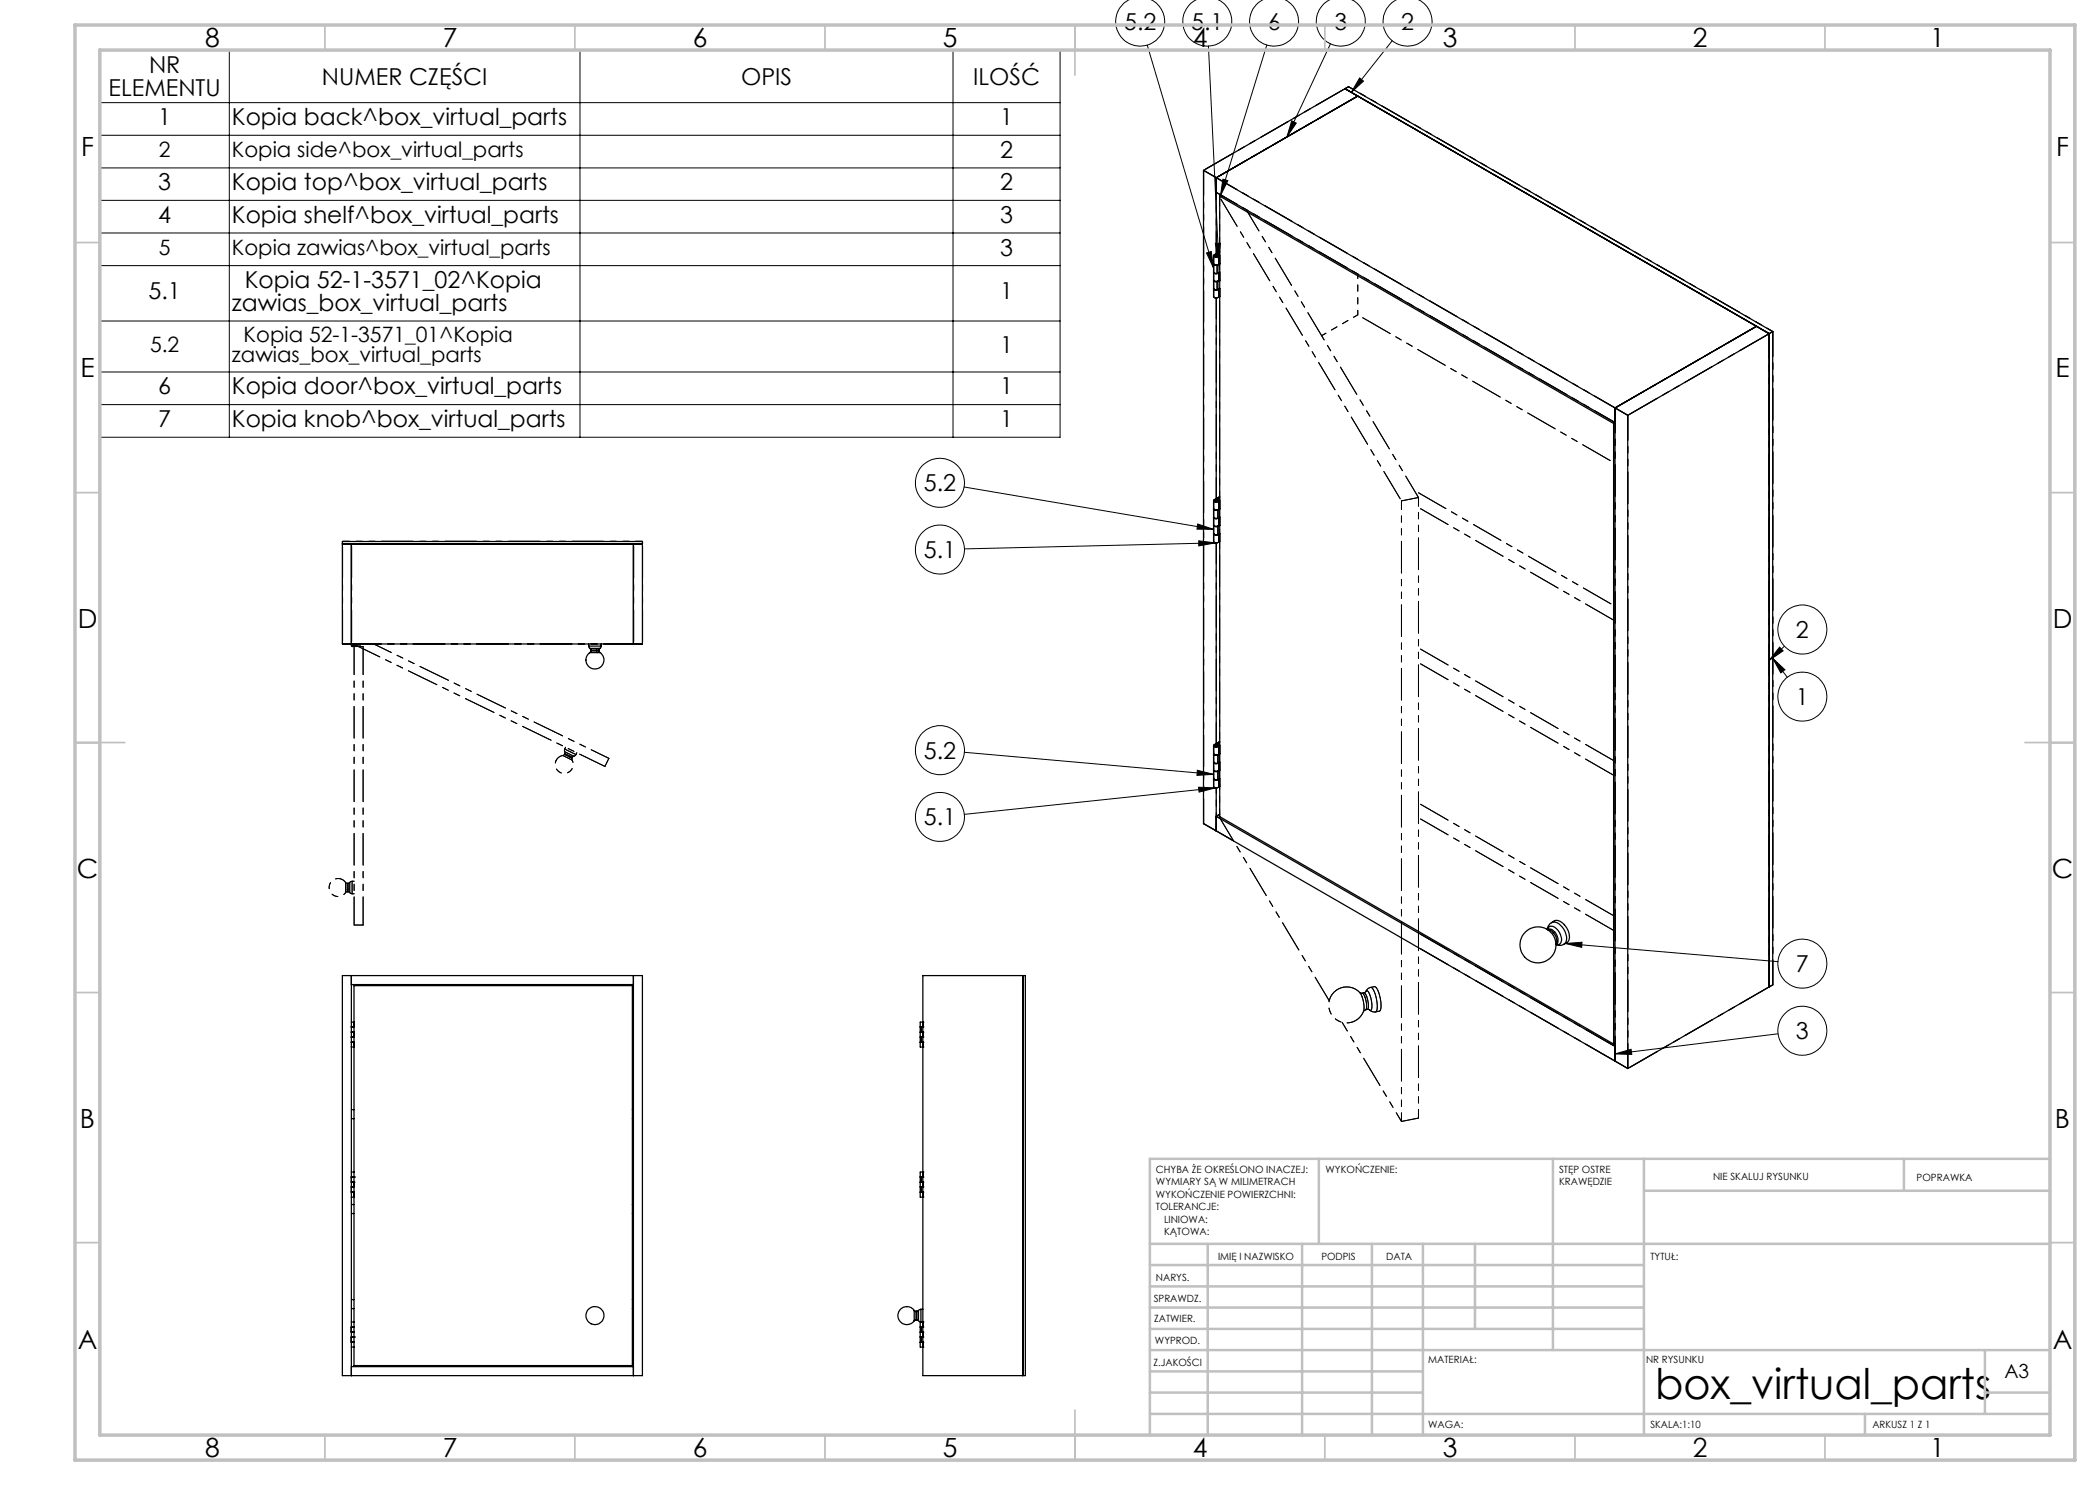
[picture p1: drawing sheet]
<svg xmlns="http://www.w3.org/2000/svg" width="420mm" height="297mm" viewBox="0 0 420 297" stroke-linecap="round" stroke-linejoin="round" font-family="sans-serif">
<g fill="none" stroke="#000" stroke-width=".2">
<path d="M230.2 -.1a4.9 4.9 0 0 1 1.6 7.5 4.9 4.9 0 0 1-7.6 0 4.9 4.9 0 0 1 1.6-7.5M243.6 -.1a4.9 4.9 0 0 1 1.7 7.5 4.9 4.9 0 0 1-7.7 0 4.9 4.9 0 0 1 1.6-7.5M257 -.1a4.9 4.9 0 0 1 1.6 7.5 4.9 4.9 0 0 1-7.6 0 4.9 4.9 0 0 1 1.6-7.5M270.3 -.1a4.9 4.9 0 0 1 1.7 7.5 4.9 4.9 0 0 1-7.7 0 4.9 4.9 0 0 1 1.6-7.5M283.7 -.1a4.9 4.9 0 0 1 1.6 7.5 4.9 4.9 0 0 1-7.6 0 4.9 4.9 0 0 1 1.6-7.5M20 10h192v77.5h-192zM45.9 10v77.5M116 10v77.5M190.6 10v77.5M229.4 9l13.3 44.6M241.7 9.2l2 42.8M253.4 9l-9.3 30.2"/>
<path d="M266.1 8.7l-8.7 18.7M271.9 15.6l.8 .6-2.4 2.3zM278.4 8.1l-8.1 10.4M20 27.1h192M20 33.6h192M20 20.5h192M244.6 35.8l1 .3-1.5 3.1zM258.3 24.2l1 .4-1.9 2.8zM20 40.1h192M20 46.6h192M20 53.1h192M241.3 50.6l1-.3 .4 3.3z"/>
<path d="M243.1 48.7l1-.1-.4 3.4zM20 64.2h192M20 74.4h192M20 80.9h192M192.8 97.4l49.9 8.5M239.5 104.8l3.2 1.1-3.3-.1zM239.7 108.2l3.4 .4-3.4 .6zM243.1 108.6l-50.2 1.2M354.5 131.7l2.5 2.2-.8 .7zM354.5 131.7l3 3.8M355.9 129.4l.7 .8-2.8 1.9zM356.9 129.3l-3.1 2.8"/>
<path d="M192.9 150.5l49.8 4.4M239.5 154.1l3.2 .8-3.3 .2zM239.7 157.4l3.4 .2-3.3 .8zM243.1 157.6l-50.2 5.3M313.1 188.7l3.3-.2-.1 1zM313.1 188.7l42.5 3.6M323 210.8l3.2-.9 .2 1zM355.6 206.8l-32.6 4"/>
<circle cx="188" cy="96.6" r="4.9"/>
<circle cx="188" cy="109.9" r="4.9"/>
<circle cx="360.5" cy="125.9" r="4.9"/>
<circle cx="360.5" cy="139.3" r="4.9"/>
<circle cx="188" cy="150" r="4.9"/>
<circle cx="188" cy="163.4" r="4.9"/>
<circle cx="360.5" cy="192.7" r="4.9"/>
<circle cx="360.5" cy="206.2" r="4.9"/>
</g>
<g fill="none" stroke="#c0c0c0" stroke-width=".35">
<path d="M65 5v5M115 5v5M165 5v5M215 5v10M265 5v5M315 5v5M365 5v5M15 48.5h5M410 48.5h5M15 98.5h5M410 98.5h5M15 148.5h10"/>
<path d="M405 148.5h10M15 198.5h5M410 198.5h5M15 248.5h5M410 248.5h5M65 287v5M115 287v5M165 287v5M215 282v10M265 287v5M315 287v5M365 287v5"/>
</g>
<g fill="none" stroke="#c0c0c0" stroke-width=".5">
<path d="M263.8 231.8v17M310.6 231.8v38.2M328.8 231.8v55.2M328.8 238.2h81.2M380.8 231.8v6.4M410 231.8h-180v55.2M230 248.8h180M230 257.3h98.8M230 253h98.8M241.5 248.8v38.2M260.4 248.8v38.2M274.4 248.8v38.2"/>
<path d="M284.6 248.8v38.2M295 248.8v17M230 265.8h98.8M230 261.5h98.8M230 278.5h54.6M230 274.3h54.6M230 270h180M397 278.5h13M397 270v12.8M230 282.8h180M373 282.8v4.2"/>
</g>
<path d="M15 5h400v287h-400zM20 10h390v277h-390z" fill="none" stroke="#c0c0c0" stroke-width=".7"/>
<path d="M241.3 50.6l1-.3 .4 3.3zM244.6 35.8l1 .3-1.5 3.1zM355.9 129.4l.7 .8-2.8 1.9zM354.5 131.7l2.5 2.2-.8 .7zM313.1 188.7l3.3-.2-.1 1zM323 210.8l3.2-.9 .2 1zM239.7 108.2l3.4 .4-3.4 .6zM271.9 15.6l.8 .6-2.4 2.3zM258.3 24.2l1 .4-1.9 2.8zM239.7 157.4l3.4 .2-3.3 .8zM243.1 48.7l1-.1-.4 3.4zM239.5 154.1l3.2 .8-3.3 .2zM239.5 104.8l3.2 1.1-3.3-.1z" fill="#000"/>
<g fill="none" stroke="#000" stroke-width=".25">
<path d="M269 17.7l2.5 1.5-28.3 16.4M269 17.7l84.8 49M269 17.7l-28.3 16.4M269 17.7l.7-.3 84.8 48.9M240.7 34.1l2.5 1.5M240.7 34.1v130.6l2.5 1.5M243.2 38.5l79.8 46-.3 .2M243.2 35.6v15.1M243.2 35.6l79.8 46M243.9 39.2v124.1l78.8 45.5M243.9 39.2l78.8 45.5M244.2 39l-.3 .2"/>
<path d="M242.7 52.8l.3 .3 .6-.1M242.7 56.1l.3 .2h.6M242.7 52.7a.58 .58 0 0 0 1 0M242.7 56a.6 .6 0 0 0 1 0M242.7 52.8v6.5a.6 .6 0 0 0 1 0v-1.5M242.7 51.1v1.6M243 51.1a.27 .27 0 0 1 .3-.1 .27 .27 0 0 1 .2 .3h-.5zM243.2 59.6v40.1M243.6 53v1.6M243.6 56.3v1.6M243.7 54.6l-.6 .1-.4-.3 .2 .2h.7M243.7 57.8a.61 .61 0 0 1-1-.1l.5 .3 .4-.1"/>
<path d="M243.7 51.1v1.6M243.7 54.5v1.5M243.8 51.1v1.6M243.8 54.5v1.4M243.8 57.7v1.5l.1 .1M243.8 55.9l.1 .2-.3 .2M243.8 52.7l.1 .1-.3 .2M243.8 51.1h.1M243.8 52.7h-.1M243.8 55.9l-.1 .1M243.8 58.7l-.1 .1M243.9 50.3l-1.2 .7a.46 .46 0 0 0 .5 .5 .46 .46 0 0 0 .5-.5l-.4-.1v.1l.2 .1a.25 .25 0 0 1-.3 .2 .25 .25 0 0 1-.2-.3"/>
<path d="M243.9 57.7l-.3 .2M243.9 54.4l-.3 .2M243.9 51l-.1 .1M243.9 50.5l-.9 .5M353.8 66.7l-2.5-1.4-28.3 16.3M353.8 66.7l-28.3 16.4M353.8 66.7v130.7M354.5 66.3v130.7l-.7 .4M354.5 66.3l-.7 .4M243.9 99.3l-1.2 .7a.51 .51 0 0 0 .5 .5 .51 .51 0 0 0 .5-.4l-.4-.2 .1 .1a.25 .25 0 0 1-.2 .4 .25 .25 0 0 1-.2-.3v-.1M243.9 100h-.1M243.9 99.5l-.9 .5"/>
<path d="M322.7 84.7v124.1M323 81.6v130.6M323 81.6l2.5 1.5M325.5 83.1v130.6M68.5 108.3h60v20.5h-60zM68.5 108.8h60M70.3 108.8v20.3a.26 .26 0 0 0 .3 .3 .26 .26 0 0 0 .2-.4 .26 .26 0 0 0-.4-.1M126.7 108.8v20M242.7 100.2v8.1a.6 .6 0 0 0 1 0v-1.5M243 100l.5 .1a.25 .25 0 0 1-.3 .2 .25 .25 0 0 1-.2-.3zM243.2 108.6v40.1M243.6 102v1.6"/>
<path d="M243.6 105.3v1.6M243.7 103.6a.59 .59 0 0 1-1-.2l.5 .3 .4-.1M243.7 106.8a.59 .59 0 0 1-1-.1l.3 .3 .6-.1M243.7 101.7a.6 .6 0 0 1-1 0l.3 .4 .6-.1M243.7 105a.6 .6 0 0 1-1 0l.2 .3h.7M243.7 100.2v1.5M243.7 103.5v1.5M243.8 100v1.7M243.8 103.5v1.4M243.8 106.7v1.5l.1 .1M243.8 104.9l.1 .2-.3 .2M243.8 101.7l.1 .1-.3 .2"/>
<path d="M243.8 100l.1 .2M243.8 101.7h-.1M243.8 104.9l-.1 .1M243.8 107.7l-.1 .1M243.9 106.7l-.3 .2M243.9 103.4l-.3 .2M70.4 128.8v.3M70.4 128.9h.1M70.4 128.9a.16 .16 0 0 1 .3 .1 .15 .15 0 0 1 0 .2 .15 .15 0 0 1-.3 0v-.1M70.7 128.8v.1M70.8 128.8v.3M117.7 129.2l.3 .5"/>
<path d="M117.7 129.2h2.5M117.7 128.8v.4M118 130.5a1.79 1.79 0 0 0-.3 2.7 1.79 1.79 0 0 0 2.6 0 1.79 1.79 0 0 0-.3-2.7M118 129.7l.1 .3M118 130.5h2M118 129.7h2M118.1 130.2l-.1 .3M118.1 130.2h1.7M118.1 130h1.7M118.1 130v.2M119.8 130.2l.2 .3M119.8 130v.2"/>
<path d="M120 129.7l-.2 .3M120.2 129.2l-.2 .5M120.2 128.8v.4M242.7 149.2v3.2l.3 .3 .6-.1M243 149l.5 .1a.25 .25 0 0 1-.3 .2 .25 .25 0 0 1-.2-.3zM243.2 157.6v8.6M243.6 151v1.6M243.6 154.3v1.6M243.7 155.8l-.2 .2h-.4l-.4-.3 .3 .3 .6-.1M243.7 152.5a.61 .61 0 0 1-1-.1v4.9a.57 .57 0 0 0 .5 .3 .57 .57 0 0 0 .5-.3v-1.5M243.7 150.7a.6 .6 0 0 1-1 0l.3 .4 .6-.1M243.7 154a.6 .6 0 0 1-1 0l.3 .3h.6"/>
<path d="M243.7 149.2v1.5M243.7 152.5v1.5M243.8 153.9l.1 .1-.3 .3M243.8 150.7l.1 .1-.3 .2M243.8 149l.1 .1M243.8 149v1.7M243.8 152.5v1.4M243.8 155.7v1.5l.1 .1M243.8 150.7h-.1M243.8 153.9l-.1 .1M243.8 156.7l-.1 .1M243.9 148.3l-1.2 .7a.46 .46 0 0 0 .5 .4 .46 .46 0 0 0 .5-.4l-.4-.1 .2 .2a.25 .25 0 0 1-.3 .2 .25 .25 0 0 1-.2-.3"/>
<path d="M243.9 155.7l-.3 .2M243.9 152.4l-.3 .2M243.9 149h-.1M243.9 148.5l-.9 .5M243.2 166.2l79.8 46M243.9 162.8l-.7 .5 79.8 46M68.5 195.1h60v80h-60zM70.3 195.1v80M70.3 196.9h56.4M70.8 197.1h55.7v76h-55.7zM126.7 195.1v80M184.6 195.1h20.5v80h-20.5z"/>
<path d="M204.6 195.1v80M309.6 185.9h.1M309.6 185.9a2.21 2.21 0 0 1 1.6 2.9M309.6 185.9h-.1a.88 .88 0 0 1 .7-.7 .88 .88 0 0 1 .9 .4 2.81 2.81 0 0 1 1 3l-.3 .3h-.6l.1-.1M309.6 185.9a1.93 1.93 0 0 1 2 2v.6l-.3 .3M310.3 184.5l-.7 .7-.1 .7M310.3 184.5a1.62 1.62 0 0 1 2.6 .5 2.94 2.94 0 0 1 .7 3.3l-.8 .5M310.3 184.5a1.8 1.8 0 0 1 2.2 .9 2.72 2.72 0 0 1 .4 3.3l-.1 .1M312.8 188.8l-.8 .3-.9-.2M353.8 197.4l-28.3 16.3M70.3 206.4h.5M70.3 208.4h.5"/>
<path d="M70.3 207.4h.5M70.3 204.4h.5M70.3 208.5h.5M70.3 209.4h.5M70.3 205.4h.5zM70.4 205.4h.1M70.4 206.4h.1M70.4 207.4h.1M70.4 208.4v.1M70.7 205.4h.1M70.7 206.4h.1M70.7 207.4h.1"/>
<path d="M70.7 208.4v.1M184 208.4h.3M184 207.4h.3M184 206.4h.3M184 208.5h.6M184 206.4h.6M184 207.4h.6M184.1 205.4h.1M184.1 206.4h.1M184.1 207.4h.1M184.1 208.4v.1M184.3 205.4v1"/>
<path d="M184.3 207.4v1M184.3 208.4h.3M184.3 207.4h.3M184.3 206.4h.3M184.3 205.4h.3M184.5 205.4h.1M184.5 206.4h.1M184.5 207.4h.1M184.5 208.4v.1M184.6 205.4h-.6h.3M184.6 204.4h-.6v5h.6M184.6 208.5h.1"/>
<path d="M184.6 206.4h.1M184.6 205.4h.1M184.6 207.4h.1M184.6 209.4h.1M184.6 204.4h.1M323 208.7l-.3 .1M323 212.2l2.5 1.5M70.3 236.4h.5M70.3 235.4h.5M70.3 238.4h.5M70.3 239.4h.5M70.3 234.4h.5"/>
<path d="M70.3 235.4h.1M70.3 236.4h.1M70.3 223.7h.5M70.3 221.9h.5M70.3 237.4h.5zM70.4 236.4h.1M70.4 235.4h.1M70.4 237.4h.1M70.4 238.4h.1M70.7 235.4h.1M70.7 236.4h.1M70.7 237.4h.1"/>
<path d="M70.7 238.4h.1M70.8 235.4h.1M70.8 236.4h.1M126.5 223.7h.2M126.5 221.9h.2M184 238.4h.3M184 238.4h.6M184.1 236.4h.1M184.1 235.4h.1M184.1 237.4h.1M184.1 238.4h.1M184.3 235.4h-.3h.6"/>
<path d="M184.3 236.4h-.3h.6M184.3 235.4v1M184.3 237.4v1M184.3 238.4h.3M184.3 237.4h.3M184.3 236.4h.3M184.3 235.4h.3M184.5 235.4h.1M184.5 236.4h.1M184.5 237.4h.1M184.5 238.4h.1M184.6 237.4h-.6h.3"/>
<path d="M184.6 234.4h-.6v5h.6M184.6 236.4h.1M184.6 235.4h.1M184.6 238.4h.1M184.6 237.4h.1M184.6 239.4h.1M184.6 234.4h.1M70.3 242.7h.5M70.3 240.9h.5M70.3 259.9h.5M126.5 242.7h.2M126.5 240.9h.2"/>
<path d="M126.5 259.9h.2M70.3 266.4h.5M70.3 265.4h.5M70.3 268.4h.5zM70.3 267.4h.5zM70.3 264.4h.5M70.3 269.4h.5M70.3 261.7h.5M70.3 273.3h56.4M70.4 267.4h.1M70.4 265.4h.1M70.4 266.4h.1"/>
<path d="M70.4 268.4v.1M70.7 267.4h.1M70.7 265.4h.1M70.7 266.4h.1M70.7 268.4v.1M70.8 267.4h.1M126.5 261.7h.2M182.8 262.1a1.79 1.79 0 0 0-2.6-.3 1.79 1.79 0 0 0 0 2.7 1.79 1.79 0 0 0 2.6-.3M182.8 262.1l.4 .2M182.8 262.1v2.1M183.2 264l-.4 .2M183.2 262.3v1.7"/>
<path d="M183.2 262.3h.2M183.2 264h.2M183.4 264l.3 .1M183.4 262.3v1.7M183.7 264.1l.5 .3M183.7 262.1l-.3 .2M183.7 262.1v2M184 266.4h.3M184 265.4h.3M184 266.4h.6M184 265.4h.6M184.1 267.4h.1"/>
<path d="M184.1 265.4h.1M184.1 266.4h.1M184.1 268.4v.1M184.2 261.9l-.5 .2M184.2 261.9v2.5M184.2 261.9h.4M184.2 264.4h.4M184.3 267.4h-.3h.6M184.3 268.4h-.3l.6 .1M184.3 268.4h.3M184.3 265.4v1M184.3 267.4v1"/>
<path d="M184.3 267.4h.3M184.3 266.4h.3M184.3 265.4h.3M184.5 267.4h.1M184.5 265.4h.1M184.5 266.4h.1M184.5 268.4v.1M184.6 264.4h-.6v5h.6M184.6 267.4h.1M184.6 268.5h.1M184.6 265.4h.1M184.6 266.4h.1"/>
<path d="M184.6 264.4h.1M184.6 269.4h.1"/>
<circle cx="70.5" cy="129.1" r=".15"/>
<circle cx="307.6" cy="189" r="3.6"/>
<circle cx="119" cy="263.1" r="1.8"/>
</g>
<g fill="none" stroke="#000" stroke-width=".2" stroke-dasharray="6.3 1.3 1.3 1.3 1.3 1.3">
<path d="M269 17.7l.7-.4M271.6 19.2l-2.6-1.5M243.3 35.5v3M243.3 35.5l-2.6-1.4M243.9 39.4l.7-.1M242.7 52.8v1.6M242.7 56v1.7M242.7 51.1v1.6M242.7 54.5v1.5M242.7 57.7v1.6M242.7 54.4l.3 .3h.4M242.7 57.7l.3 .2h.4"/>
<path d="M242.7 52.7a.57 .57 0 0 0 1 0M242.7 56a.57 .57 0 0 0 1 0M242.9 50.9l1-.6M243 51l.9-.5M243.1 51h.4a.22 .22 0 0 1-.3 .3 .22 .22 0 0 1-.2-.3h.1M243.3 51l.2 .1a.24 .24 0 0 1-.3 .2 .24 .24 0 0 1-.2-.3M243.3 51l.1-.1M243.4 50.9l.3 .1a.45 .45 0 0 1-.5 .4 .45 .45 0 0 1-.4-.4l.1-.1M243.4 56.3v1.6M243.4 56.3l.5-.1M243.4 53v1.7M243.4 53l.5-.1"/>
<path d="M243.4 53h-.4l-.3-.2M243.4 56.3h-.4l-.3-.3M243.6 54.6l-.5 .1-.4-.3M243.6 57.9l-.5 .1-.4-.3M243.7 52.8h.1M243.7 52.8v.1M243.7 56.1h.1M243.7 56v.1M243.7 52.9v-.1M243.7 56.1v-.1M243.7 52.7v-1.6M243.7 56v-1.4"/>
<path d="M243.7 59.3v-1.4M243.7 58.8l.1-.1M243.7 59.3a.58 .58 0 0 1-1 0M243.8 51.2h.1M243.8 51.2l.1 .1M243.8 51.2v1.6M243.8 52.8l-.1 .1M243.8 54.6v1.5M243.8 56.1h-.1M243.8 57.9v1.5M243.9 59.5v-1.7M243.9 57.8l-.5 .1"/>
<path d="M243.9 56.2v-1.6M243.9 54.6l-.5 .1M243.9 52.9v-1.6M243.9 52.9l-.1-.1M243.9 56.2l-.1-.1M243.9 59.5l-.1-.1M353.9 66.7l-2.6-1.5M353.9 66.7l.7-.4M242.9 99.9l1-.6M243.3 100l.2 .1a.24 .24 0 0 1-.3 .2 .24 .24 0 0 1-.2-.3M243.3 100l.1-.1M243.4 99.9l.3 .1a.45 .45 0 0 1-.5 .4 .45 .45 0 0 1-.4-.4l.1-.1"/>
<path d="M323 81.6v2.9M325.6 83l-2.6-1.4M68.5 108.8v-.5M70.3 108.8h-1.8M128.5 108.8h-1.8M128.5 108.8v-.5M242.7 101.8v1.6M242.7 105v1.7M242.7 100.1v1.6M242.7 103.4v1.6M242.7 106.7v1.6M242.7 103.4l.3 .3 .6-.1"/>
<path d="M242.7 106.7l.3 .2h.6M242.7 101.7a.57 .57 0 0 0 1 0M242.7 105a.57 .57 0 0 0 1 0M243 100l.5 .1a.25 .25 0 0 1-.3 .2 .25 .25 0 0 1-.2-.3M243 100l.9-.5M243.6 105.2v1.7M243.6 105.2l.3-.1M243.6 102v1.6M243.6 102l.3-.2M243.6 102h-.6l-.3-.3M243.6 105.2l-.6 .1-.3-.3M243.7 103.5a.58 .58 0 0 1-1-.1"/>
<path d="M243.7 106.8a.58 .58 0 0 1-1-.1M243.7 101.7v-1.6M243.7 105v-1.5M243.7 108.3v-1.5M243.7 107.8l.1-.1M243.7 108.3a.58 .58 0 0 1-1 0M243.8 100l.1 .1M243.8 100v1.7M243.8 100h.1M243.8 101.7h-.1M243.8 103.5v1.4M243.8 104.9l-.1 .1"/>
<path d="M243.8 106.7v1.5M243.9 106.7l-.3 .2M243.9 103.4l-.3 .2M243.9 101.7h-.1M243.9 105l-.1-.1M243.9 108.2h-.1M280.3 100.2l3.4-.7M70.3 129.1v-.3M70.3 128.8h-1.8M70.4 128.9v-.1M70.4 129.1v-.3M70.4 129h.3a.15 .15 0 0 1-.1 .2 .15 .15 0 0 1-.2-.1v-.1"/>
<path d="M70.4 128.8a.25 .25 0 0 1 .4 .2 .25 .25 0 0 1-.2 .3 .25 .25 0 0 1-.3-.2M70.5 128.9a.15 .15 0 0 1 .2 .1 .15 .15 0 0 1-.1 .2l-.2-.1M70.5 128.9l-.1-.1M70.6 128.9a.15 .15 0 0 1 .1 .2 .15 .15 0 0 1-.3 0 .15 .15 0 0 1 .1-.2h.1M70.6 129.3h.2M70.7 128.8v.1M70.8 129.2l.1-.3M70.8 129.1v-.3M70.8 128.9v-.1M70.8 128.9l.1-.1M70.8 128.9h.1M70.8 129.3h1.8"/>
<path d="M70.8 129.2v.1M70.8 129.2h1.3M70.8 129.2h.1M70.9 128.9l.1-.1M72.1 129.2v.1M128.5 128.8h-1.8M112.6 151.1a1.8 1.8 0 0 0-1.4 1M112.6 151.1l1.3 .6M112.9 150.9l-.3 .2M112.9 150.9l1.1 .5M112.9 149.8v.6M112.9 149.8l2.3 1.1"/>
<path d="M112.9 150.4l.1 .3M113 150.7l-.1 .2M113 150.7l1 .5M113.1 149.5l-.2 .3M113.9 151.7l.5 .3M114 151.4l.4 .2M114 151.2l.5 .3M114.4 151.6l.1-.1M114.4 152v-.4M114.5 151.5l.3-.3M114.8 151.2l.4-.3M114.8 151.2l-1.9-.8"/>
<path d="M115.2 150.9l.2-.3M121 153.3l.8-1.6M242.7 150.8v1.6M242.7 154v1.7M242.7 149.1v1.6M242.7 152.4v1.6M242.7 155.7v1.6M242.7 152.4l.3 .3 .6-.1M242.7 155.7l.3 .2h.6M242.7 150.7a.57 .57 0 0 0 1 0M242.7 154a.57 .57 0 0 0 1 0M242.9 148.9l1-.6"/>
<path d="M243 149l.5 .1a.25 .25 0 0 1-.3 .2 .25 .25 0 0 1-.2-.3M243 149l.9-.5M243.3 149h.2a.24 .24 0 0 1-.3 .3 .24 .24 0 0 1-.2-.3M243.3 149l.1-.1M243.4 148.9l.3 .1a.45 .45 0 0 1-.5 .4 .45 .45 0 0 1-.4-.4l.1-.1M243.6 154.2v1.7M243.6 154.2l.3-.2M243.6 151v1.6M243.6 151l.3-.2M243.6 151h-.6l-.3-.3M243.6 154.2l-.6 .1-.3-.3M243.7 152.5a.58 .58 0 0 1-1-.1"/>
<path d="M243.7 155.8a.58 .58 0 0 1-1-.1M243.7 150.7v-1.6M243.7 154v-1.5M243.7 157.3v-1.5M243.7 156.8l.1-.1M243.7 157.3a.58 .58 0 0 1-1 0M243.8 149l.1 .1M243.8 149v1.7M243.8 149h.1M243.8 150.7h-.1M243.8 152.5v1.4M243.8 153.9l-.1 .1"/>
<path d="M243.8 155.7v1.5M243.9 155.7l-.3 .2M243.9 152.4l-.3 .2M243.9 150.7h-.1M243.9 154l-.1-.1M243.9 157.2h-.1M69.1 176.5a1.8 1.8 0 0 0-1.5-.8M69.1 178.5l.3-.1M69.1 177.9v.6M69.1 176.5v1.4M69.4 176.7l-.3-.2M69.4 178.4h.2"/>
<path d="M69.4 177.9v.5M69.4 176.7v1.2M69.6 178.4l.3 .1M69.6 176.7h-.2M69.6 177.9v.5M69.6 176.7v1.2M69.9 178.5l.5 .3M69.9 176.5l-.3 .2M69.9 178.5v-2M70.4 178.8h.4M70.4 176.3l-.5 .2M70.4 176.3v2.5"/>
<path d="M70.8 176.3h-.4M243.3 163.2l.7 .5M243.3 163.2v3M243.3 166.2l3.4 2M243.3 166.2l-2.6-1.5M243.9 162.9l-.6 .3M70.8 185h1.8M272 198.5a3.6 3.6 0 0 0-3.4-1M272 198.5l.4 .9M272.4 199.4a5.6 5.6 0 0 1 .3 2.8M272.4 198.6l-.4-.1M272.4 198.6l.3 .2 .3 .6"/>
<path d="M272.8 198.6h-.4M272.8 198.6l.2 .1 .4 .7M273 199.4a2.98 2.98 0 0 1 .1 2.6M273.2 198.3l-.4 .3M273.4 199.4a2.98 2.98 0 0 1 .1 2.5M274.1 197.5a3.2 3.2 0 0 1 1.2 2.6 2.72 2.72 0 0 1-.2 2.3M274.2 197.5l-.6 .3-.4 .5M274.9 197.3l-.8 .2M274.9 197.3l.4 .3 .4 .9M275.7 198.5a5.8 5.8 0 0 1 .3 3.7h-.1M353.9 197.4l.7-.4M272.7 202.2l.4-.2"/>
<path d="M272.7 202.2h.1M273.1 202l.4-.1M273.5 201.9l.4 .1M273.9 202l.6 .4h.6M273.9 202l.3 .1a4.4 4.4 0 0 0-.7-3.9l-.3 .1M275.1 202.4l.8-.2M323 209.3v2.9M325.6 213.7l-2.6-1.5M280.3 224.3l3.4-.7"/>
</g>
<path d="M111.2 152.1a1.8 1.8 0 0 0 1.7 2.6 1.8 1.8 0 0 0 1.5-2.7M67.6 175.7a1.8 1.8 0 0 0-1.6 2.6 1.8 1.8 0 0 0 3.1 .2" fill="none" stroke="#000" stroke-width=".2" stroke-dasharray="6.3 1.3 1.3 1.3 1.3 1.3" stroke-dashoffset="5.8"/>
<path d="M70.8 129.3v55.7M70.9 128.9l50.1 24.4M72.6 129.3v55.7" fill="none" stroke="#000" stroke-width=".2" stroke-dasharray="6.3 1.3 1.3 1.3 1.3 1.3" stroke-dashoffset=".7"/>
<path d="M126.7 108.8h-56.4M70.3 128.8h56.4" fill="none" stroke="#000" stroke-width=".2" stroke-dasharray="6.3 1.3 1.3 1.3 1.3 1.3" stroke-dashoffset=".4"/>
<g fill="none" stroke="#000" stroke-width=".2" stroke-dasharray="6.3 1.3 1.3 1.3 1.3 1.3" stroke-dashoffset="-.5">
<path d="M269 17.7l-28.3 16.4M271.6 19.2l-28.3 16.3M243.9 39.4l36.4 60.8M351.3 65.2l-28.3 16.4M353.9 66.7l-28.3 16.3M323 81.6l28.3-16.4M68.5 108.8v20M70.3 108.8v20M126.7 108.8v20M128.5 108.8v20M283.7 101.5l39.3 22.7M126.7 128.8v-20"/>
<path d="M283.7 129.6l39.3 22.7M283.7 132.5l39.3 22.7M283.7 160.6l39.3 22.7M283.7 163.6l39.3 22.7M283.7 186.6l39.3 22.7M283.7 189.5l39.3 22.7M325.6 213.7l28.3-16.3"/>
</g>
<path d="M128.5 108.8h-60M128.5 108.3h-60" fill="none" stroke="#000" stroke-width=".2" stroke-dasharray="6.3 1.3 1.3 1.3 1.3 1.3" stroke-dashoffset="4.9"/>
<path d="M74.7 128.8l47.1 22.9" fill="none" stroke="#000" stroke-width=".2" stroke-dasharray="6.3 1.3 1.3 1.3 1.3 1.3" stroke-dashoffset="2.4"/>
<path d="M268.6 197.5a3.6 3.6 0 0 0-2 5.8 3.6 3.6 0 0 0 6.1-1.1" fill="none" stroke="#000" stroke-width=".2" stroke-dasharray="6.3 1.3 1.3 1.3 1.3 1.3" stroke-dashoffset="2"/>
<path d="M240.7 34.1v130.6M249.2 41.9l34.5 57.6M323 81.6v130.6M325.6 83v130.7M353.9 197.4v-130.7M354.6 197v-130.7" fill="none" stroke="#000" stroke-width=".2" stroke-dasharray="6.3 1.3 1.3 1.3 1.3 1.3" stroke-dashoffset="1.4"/>
<path d="M243.9 39.4v124.1M283.7 99.5v124.1M280.3 100.2v124.1" fill="none" stroke="#000" stroke-width=".2" stroke-dasharray="6.3 1.3 1.3 1.3 1.3 1.3" stroke-dashoffset="4.6"/>
<path d="M243.9 163.5l21.9 36.6" fill="none" stroke="#000" stroke-width=".2" stroke-dasharray="6.3 1.3 1.3 1.3 1.3 1.3" stroke-dashoffset=".9"/>
<path d="M268.4 204.5l11.9 19.8" fill="none" stroke="#000" stroke-width=".2" stroke-dasharray="6.3 1.3 1.3 1.3 1.3 1.3" stroke-dashoffset="4.3"/>
<path d="M282.8 98.1l40.2 23.2" fill="none" stroke="#000" stroke-width=".2" stroke-dasharray="6.3 1.3 1.3 1.3 1.3 1.3" stroke-dashoffset="-1"/>
<path d="M271.6 63l-7.3 4.1M271.6 63v-8.2" fill="none" stroke="#000" stroke-width=".2" stroke-dasharray="6.3 1.3 1.3 1.3 1.3 1.3" stroke-dashoffset="5.4"/>
<path d="M323 92.7l-51.4-29.7" fill="none" stroke="#000" stroke-width=".2" stroke-dasharray="6.3 1.3 1.3 1.3 1.3 1.3" stroke-dashoffset="-1.1"/>
<path d="M243.3 35.5l79.7 46.1M243.3 38.5l79.7 46M351.3 65.2l-79.7-46" fill="none" stroke="#000" stroke-width=".2" stroke-dasharray="6.3 1.3 1.3 1.3 1.3 1.3" stroke-dashoffset="1.6"/>
<path d="M243.3 35.5v15.2" fill="none" stroke="#000" stroke-width=".2" stroke-dasharray="6.3 1.3 1.3 1.3 1.3 1.3" stroke-dashoffset="1.9"/>
<path d="M243.3 59.6v40.1M243.3 108.6v40.1" fill="none" stroke="#000" stroke-width=".2" stroke-dasharray="6.3 1.3 1.3 1.3 1.3 1.3" stroke-dashoffset="2.2"/>
<path d="M243.3 157.6v8.6" fill="none" stroke="#000" stroke-width=".2" stroke-dasharray="6.3 1.3 1.3 1.3 1.3 1.3" stroke-dashoffset="5.2"/>
<path d="M353.9 66.7l-84.9-49M354.6 66.3l-84.9-49" fill="none" stroke="#000" stroke-width=".2" stroke-dasharray="6.3 1.3 1.3 1.3 1.3 1.3" stroke-dashoffset="5"/>
<text font-size="8.5" x="331" y="279.7">box_virtual_parts</text>
<g font-size="5.3">
<text x="41" y="9.5">8</text>
<text x="88.5" y="9.5">7</text>
<text x="138.5" y="9.5">6</text>
<text x="188.5" y="9.5">5</text>
<text x="238.5" y="9.5">4</text>
<text x="288.5" y="9.5">3</text>
<text x="338.5" y="9.5">2</text>
<text x="386" y="9.5">1</text>
<text x="16.2" y="31.3">F</text>
<text x="411.2" y="31.3">F</text>
<text x="16.1" y="75.5">E</text>
<text x="411.1" y="75.5">E</text>
<text x="15.5" y="125.5">D</text>
<text x="410.5" y="125.5">D</text>
<text x="15.4" y="175.5">C</text>
<text x="410.4" y="175.5">C</text>
<text x="16" y="225.5">B</text>
<text x="411" y="225.5">B</text>
<text x="15.5" y="269.8">A</text>
<text x="410.5" y="269.8">A</text>
<text x="41" y="291.5">8</text>
<text x="88.5" y="291.5">7</text>
<text x="138.5" y="291.5">6</text>
<text x="188.5" y="291.5">5</text>
<text x="238.5" y="291.5">4</text>
<text x="288.5" y="291.5">3</text>
<text x="338.5" y="291.5">2</text>
<text x="386" y="291.5">1</text>
</g>
<g font-size="4.7">
<text x="224.8" y="6">5.2</text>
<text x="238.2" y="6">5.1</text>
<text x="253.5" y="6">6</text>
<text x="266.9" y="6">3</text>
<text x="280.2" y="6">2</text>
<text x="29.8" y="14.7">NR</text>
<text x="64.4" y="16.9">NUMER CZĘŚCI</text>
<text x="148.2" y="16.9">OPIS</text>
<text x="194.7" y="16.9">ILOŚĆ</text>
<text x="21.7" y="19.2">ELEMENTU</text>
<text x="31.6" y="25">1</text>
<text x="46.4" y="25">Kopia back^box_virtual_parts</text>
<text x="200" y="25">1</text>
<text x="200" y="31.5">2</text>
<text x="31.6" y="38.1">3</text>
<text x="46.4" y="38.1">Kopia top^box_virtual_parts</text>
<text x="200" y="38.1">2</text>
<text x="31.6" y="44.6">4</text>
<text x="46.4" y="44.6">Kopia shelf^box_virtual_parts</text>
<text x="200" y="44.6">3</text>
<text x="200" y="51.1">3</text>
<text x="29.7" y="59.9">5.1</text>
<text x="49" y="57.6">Kopia 52-1-3571_02^Kopia</text>
<text x="200" y="59.9">1</text>
<text x="46.4" y="62.2">zawias_box_virtual_parts</text>
<text x="200" y="70.5">1</text>
<text x="31.6" y="78.9">6</text>
<text x="46.4" y="78.9">Kopia door^box_virtual_parts</text>
<text x="200" y="78.9">1</text>
<text x="31.6" y="85.4">7</text>
<text x="46.4" y="85.4">Kopia knob^box_virtual_parts</text>
<text x="200" y="85.4">1</text>
<text x="184.8" y="98.2">5.2</text>
<text x="184.8" y="111.6">5.1</text>
<text x="359.2" y="127.6">2</text>
<text x="359.2" y="141">1</text>
<text x="184.8" y="151.7">5.2</text>
<text x="184.8" y="165.1">5.1</text>
<text x="359.2" y="194.4">7</text>
<text x="359.2" y="207.8">3</text>
</g>
<g font-size="4.2">
<text x="31.8" y="31.4">2</text>
<text x="46.4" y="31.4">Kopia side^box_virtual_parts</text>
<text x="31.8" y="51">5</text>
<text x="46.4" y="51">Kopia zawias^box_virtual_parts</text>
<text x="30" y="70.4">5.2</text>
<text x="48.7" y="68.4">Kopia 52-1-3571_01^Kopia</text>
<text x="46.4" y="72.5">zawias_box_virtual_parts</text>
</g>
<text font-size="3.9" x="400.9" y="275.5">A3</text>
<g font-size="2">
<text x="231.2" y="234.6">CHYBA ŻE OKREŚLONO INACZEJ:</text>
<text x="231.2" y="237.1">WYMIARY SĄ W MILIMETRACH</text>
<text x="231.2" y="239.6">WYKOŃCZENIE POWIERZCHNI:</text>
<text x="265.1" y="234.6">WYKOŃCZENIE:</text>
<text x="311.8" y="234.6">STĘP OSTRE</text>
<text x="311.8" y="237.1">KRAWĘDZIE</text>
<text x="342.6" y="236">NIE SKALUJ RYSUNKU</text>
<text x="383.3" y="236.2">POPRAWKA</text>
<text x="231.2" y="242.1">TOLERANCJE:</text>
<text x="232.8" y="244.6">LINIOWA:</text>
<text x="232.8" y="247.1">KĄTOWA:</text>
<text x="243.6" y="251.9">IMIĘ I NAZWISKO</text>
<text x="264.3" y="251.9">PODPIS</text>
<text x="277.2" y="251.9">DATA</text>
<text x="330.1" y="251.9">TYTUŁ:</text>
<text x="231.2" y="256.1">NARYS.</text>
<text x="230.7" y="260.3">SPRAWDZ.</text>
<text x="230.8" y="264.4">ZATWIER.</text>
<text x="231" y="268.8">WYPROD.</text>
<text x="230.7" y="273.1">Z.JAKOŚCI</text>
<text x="285.6" y="272.5">MATERIAŁ:</text>
<text x="329.2" y="272.7">NR RYSUNKU</text>
<text x="285.6" y="285.5">WAGA:</text>
<text x="330.1" y="285.6">SKALA:1:10</text>
<text x="374.5" y="285.6">ARKUSZ 1 Z 1</text>
</g>
</svg>
